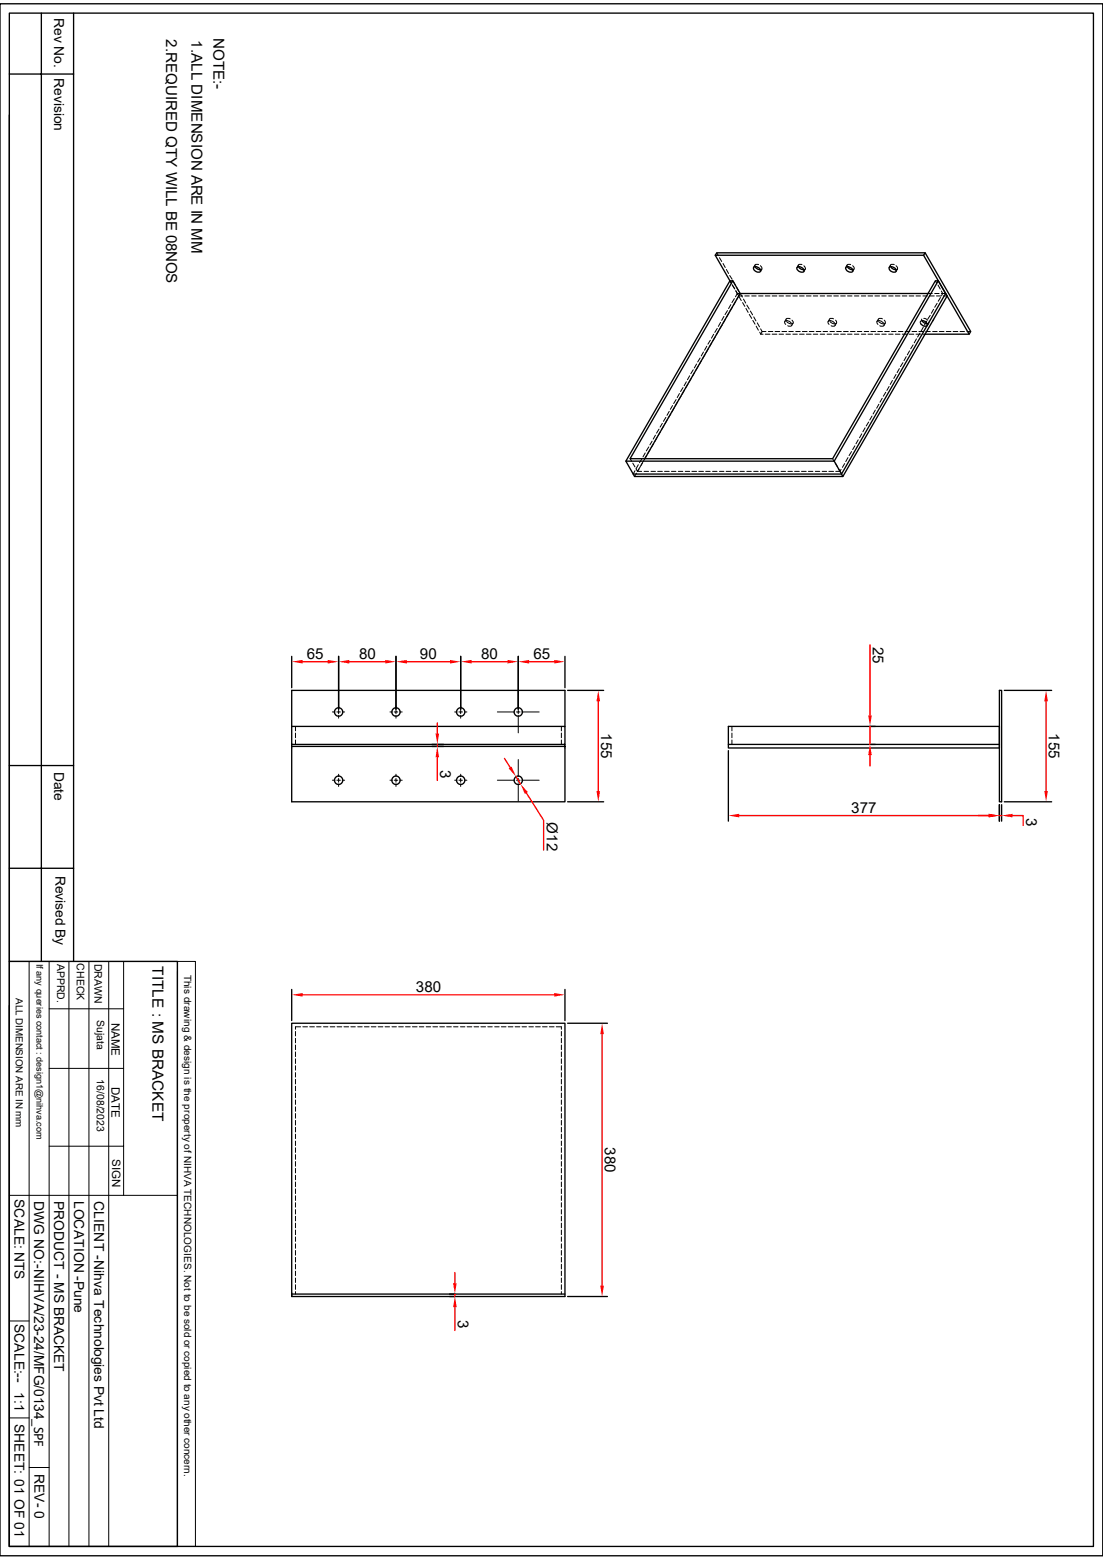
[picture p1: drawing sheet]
<svg xmlns="http://www.w3.org/2000/svg" width="210mm" height="297mm" viewBox="0 0 210 297" stroke-linecap="round" stroke-linejoin="round" font-family="sans-serif">
<g fill="none" stroke="#000" stroke-width=".25">
<path d="M0 .7h210v295.5h-210zM1.8 14.1h12.2M1.8 2.5h206.4v291.9h-206.4zM7.9 2.5v180.5M14 2.5v180.5M1.8 21.9v161.1M139 53.5h.5l-19.5 33.8h38.5l19.6-33.8h.5l-19.8 34.3h-39.6zM139.5 53.5l1.4 2.4-18.1 31.4M140.9 55.9h35.8M175.9 48.6h-39.7l2.8 4.9M176.1 48.1l8.7 15-.3 .5-8.6-15zM176.1 48.1h-39.6l-.3 .5"/>
<path d="M178.6 53.5l1.4 2.4M180 55.9l-19.8 34.4-1.4-2.5M180 55.9l.3 .4-19.8 34.4M176.1 63.6h8.4M119.2 87.8l1.4 2.5h39.6l.3 .4h-39.7l-.2-.4M55.5 138.3v-6.9h52.1v6.9M108.1 131.4h6.8M138.7 138.3h51.6v3.4h-51.6zM190.3 131.4h.4v21.3h-.4zM1.8 145.8h12.2M55.5 141.7v-3.4h52.1v3.4h-52.1v11h52.1v-11M55.5 142.1h52.1"/>
<path d="M108.1 152.7h6.8M138.7 141.7v.7h51.6v-.7M1.8 165.3h12.2M1.8 183h32v111.4h-32zM1.8 191.4v103M55.5 246.2v.6h52.1v-52h-52.1v52M55.5 246.4h52.1"/>
<circle cx="64.5" cy="135.6" r=".79"/>
<circle cx="75.4" cy="135.6" r=".79"/>
<circle cx="87.7" cy="135.6" r=".79"/>
<circle cx="98.7" cy="135.6" r=".79"/>
<circle cx="64.5" cy="148.6" r=".79"/>
<circle cx="75.4" cy="148.6" r=".79"/>
<circle cx="87.7" cy="148.6" r=".79"/>
<circle cx="98.7" cy="148.6" r=".79"/>
</g>
<g fill="none" stroke="#000" stroke-width=".19">
<path d="M136.5 48.1l.3 .6M137 49.1l.4 .7M137.7 50.2l.4 .7M138.3 51.3l.4 .8M138.5 59.1l-.5 .8M138.8 59.6l-.5 .8M138.9 52.5l.5 .7M139.1 58l-.4 .8M139.2 53.8l-.2-.3 .2 .4M139.4 54.2l.5 .7M139.4 54.3l.5 .7M139.4 58.5l-.4 .7"/>
<path d="M139.6 53.6l.4 .7M139.8 56.9l-.4 .7M140 56.5l.4-.6 .3 .4-.4 .7M140.1 57.4l-.4 .7M140.1 55.3l.4 .8M140.1 55.4l.3 .5h.5M140.3 54.7l.4 .8M140.7 56.3h.7M140.7 56.5l.4 .7M140.9 55.8l.5 .8M141.4 57.6l.4 .7M141.6 56.9l.4 .8"/>
<path d="M141.8 56.3h.9M142 58.7l.5 .8M142.2 58.1l.5 .7M142.7 59.9l.4 .7M142.9 59.2l.4 .7M143.1 56.3h.9M144.4 56.3h.9M145.7 56.3h.9M147 56.3h.9M148.3 56.3h.9M149.6 56.3h.9M151 56.3h.8"/>
<path d="M152.2 56.3h.9M153.5 56.3h.9M154.9 56.3h.8M156.2 56.3h.8M157.5 56.3h.8M158.8 56.3h.8M160.1 56.3h.9M161.4 56.3h.8M162.7 56.3h.8M164 56.3h.8M165.3 56.3h.9M166.6 56.3h.9"/>
<path d="M167.9 56.3h.8M169.2 56.3h.9M170.5 56.3h.9M171.8 56.3h.9M173.1 56.3h.9M174.4 56.3h.9M175.7 56.3h.9M176.7 55.9h.8M177 56.3h.9M177.8 58.9l-.5 .7M178 55.9h.8M178.1 53.5l.3 .4"/>
<path d="M178.3 56.3h.9M178.4 57.7l-.4 .8M178.6 54.3l.4 .7M179.1 56.6l-.5 .8M179.2 55.4l.3 .5h.5h-.8M179.5 55.9l-.2 .4M179.6 56.3h.7M126.8 79.5l-.5 .7M127 79.9l-.4 .8M127.4 78.3l-.4 .8M127.7 78.8l-.4 .7M128.1 77.2l-.5 .7"/>
<path d="M128.4 77.7l-.5 .7M128.7 76.1l-.4 .7M129 76.5l-.4 .8M129.4 74.9l-.5 .8M129.7 75.4l-.5 .8M130 73.8l-.4 .7M130.3 74.3l-.4 .8M130.7 72.7l-.4 .7M131 73.2l-.5 .7M131.3 71.5l-.4 .8M131.6 72.1l-.4 .7M132 70.4l-.5 .8"/>
<path d="M132.2 70.9l-.4 .8M132.6 69.3l-.4 .8M132.9 69.8l-.4 .7M133.3 68.2l-.5 .7M133.6 68.7l-.5 .7M133.9 67l-.4 .8M134.2 67.5l-.4 .8M134.6 65.9l-.4 .8M134.9 66.4l-.4 .7M135.3 64.8l-.5 .7M135.5 65.3l-.4 .7M135.9 63.6l-.4 .8"/>
<path d="M136.2 64.1l-.5 .8M136.6 62.5l-.5 .8M136.8 63l-.4 .8M137.2 61.4l-.4 .7M137.5 61.9l-.5 .7M137.8 60.2l-.4 .8M138.1 60.7l-.4 .8M143.3 61l.5 .7M143.5 60.3l.4 .8M144 62.1l.4 .8M144.2 61.5l.4 .7M144.7 63.2l.2 .4"/>
<path d="M144.8 62.6l.3 .5M144.9 63.6h.4M145.1 63.1h.7M145.1 63.1l-.2 .5M145.7 63.6h.9M146.3 63.1h.9M147 63.6h.9M147.6 63.1h.9M148.3 63.6h.9M148.9 63.1h.9M149.6 63.6h.9M150.2 63.1h.8"/>
<path d="M151 63.6h.8M151.5 63.1h.9M152.2 63.6h.9M152.8 63.1h.9M153.5 63.6h.9M154.1 63.1h.9M154.9 63.6h.8M155.4 63.1h.9M156.2 63.6h.8M156.7 63.1h.9M157.5 63.6h.8M158 63.1h.9"/>
<path d="M158.8 63.6h.8M159.3 63.1h.9M160.1 63.6h.9M160.6 63.1h.9M161.4 63.6h.8M161.9 63.1h.9M162.7 63.6h.8M163.2 63.1h.9M164 63.6h.8M164.5 63.1h.9M165.3 63.6h.9M165.8 63.1h.9"/>
<path d="M166 79.2l-.4 .8M166.6 63.6h.9M166.7 78.1l-.5 .7M167.1 63.1h.9M167.3 77l-.4 .7M167.9 63.6h.8M168 75.8l-.4 .8M168.4 63.1h.9M168.7 74.7l-.5 .7M169.2 63.6h.9M169.3 73.6l-.4 .7M169.8 63.1h.8"/>
<path d="M169.9 72.4l-.4 .8M170.5 63.6h.9M170.6 71.3l-.4 .8M171.1 63.1h.8M171.2 70.2l-.4 .8M171.8 63.6h.9M171.9 69l-.4 .8M172.3 63.1h.9M172.6 67.9l-.5 .8M173.1 63.6h.9M173.2 66.8l-.4 .8M173.7 63.1h.8"/>
<path d="M173.9 65.7l-.5 .7M174.4 63.6h.9M174.5 64.5l-.4 .8M175 63.1h.9M175.2 63.4l-.5 .8M175.7 63.6h.4M175.8 62.3l-.4 .7M176.3 63.1h.8M176.4 61.1l-.4 .8M177.1 60l-.4 .7M177.6 63.1h.8M178.9 63.1h.8"/>
<path d="M180.2 63.1h.9M181.5 63.1h.9M182.8 63.1h.8M184.1 63.1h.7M120 87.3l.3 .5M120.5 88.2l.4 .7M120.9 89.6l-.3 .7M121.1 89.3l.3 .4 .3-.4M121.2 90.1l-.4 .6M121.4 89.7h.8M121.5 88.5l-.4 .7M121.8 89l-.4 .7"/>
<path d="M122.2 87.4l-.4 .7M122.3 88.2l-.4 .7M122.5 87.8l-.5 .8M122.6 89.7h.9M122.8 87.3l-.3 .5M122.9 86.2l-.5 .8M123.1 86.7l-.4 .8M123.5 85.1l-.4 .8M123.8 85.6l-.4 .7M124 89.7h.8M124.2 84l-.5 .7M124.5 84.5l-.5 .7"/>
<path d="M124.8 82.8l-.4 .8M125.1 83.3l-.4 .8M125.2 89.7h.9M125.5 81.7l-.5 .8M125.7 82.2l-.4 .7M126.1 80.6l-.4 .7M126.4 81.1l-.5 .7M126.5 89.7h.9M127.8 89.7h.9M129.2 89.7h.8M130.5 89.7h.8M131.7 89.7h.9"/>
<path d="M133.1 89.7h.8M134.4 89.7h.8M135.7 89.7h.8M137 89.7h.8M138.3 89.7h.8M139.6 89.7h.9M140.9 89.7h.8M142.2 89.7h.8M143.5 89.7h.9M144.8 89.7h.9M146.1 89.7h.9M147.4 89.7h.9"/>
<path d="M148.7 89.7h.9M150 89.7h.9M151.3 89.7h.9M152.6 89.7h.9M153.9 89.7h.9M155.2 89.7h.9M156.5 89.7h.9M157.8 89.7h.9M158.5 87.3l.3 .5M159 88.2l.5 .7M159.1 89.7h.8M159.7 89.3l.2 .4"/>
<path d="M160.1 89.4l-.2 .3M160.8 88.3l-.4 .7M161.5 87.1l-.5 .8M162.1 86l-.4 .7M162.8 84.9l-.5 .7M163.4 83.7l-.4 .8M164.1 82.6l-.4 .8M164.7 81.4l-.4 .8M165.4 80.3l-.5 .8M56.3 138.3v.8M56.3 139.6v.9M63.3 135.6h.5"/>
<path d="M64.1 135.6h.4v.3M64.5 135.2v.4h.3M64.5 134.4v.5M64.5 136.2v.5M65.2 135.6h.4M74.3 135.6h.4M75.1 135.6h.3v.3M75.4 135.2v.4h.3M75.4 134.4v.5M75.4 136.2v.5M76.1 135.6h.5M86.6 135.6h.4"/>
<path d="M87.4 135.6h.3v.3M87.7 135.2v.4h.4M87.7 134.4v.5M87.7 136.2v.5M88.4 135.6h.5M94.7 135.6h3.3M98.3 135.6h.4v.3M98.7 131.6v3.3M98.7 136.2v3.3M98.7 135.2v.4h.3M99.4 135.6h3.3M106.9 138.3v.8"/>
<path d="M106.9 139.6v.9M139.4 138.3v.8M139.4 139.6v.9M56.3 140.9v.8M63.3 148.5h.5M64.5 148.2v.3h-.4M64.5 147.4v.5M64.5 149.3v.4M64.8 148.5h-.3v.4M65.2 148.5h.4M74.3 148.5h.4M75.4 148.2v.3h-.3"/>
<path d="M75.4 147.4v.5M75.4 149.3v.4M75.7 148.5h-.3v.4M76.1 148.5h.5M86.6 148.5h.4M87.7 148.2v.3h-.3M87.7 147.4v.5M87.7 149.3v.4M88.1 148.5h-.4v.4M88.4 148.5h.5M94.7 148.5h3.3M98.7 144.6v3.3"/>
<path d="M98.7 149.3v3.2M98.7 148.2v.3h-.4M99 148.5h-.3v.4M99.4 148.5h3.3M106.9 140.9v.8M139.4 140.9v.8M1.8 183h32M5.5 183v111.4M9.4 192.1h14.1M9.4 183v111.4M13.1 183v111.4M16.9 183v111.4"/>
<path d="M20.7 183v111.4M23.5 183v44.6M33.8 183h3.4v111.4h-3.4zM33.8 184.9v42.7M56.3 196.4v.8M56.3 197.7v.8M56.3 199v.9M57.2 195.5h-.9v.5M57.7 195.5h.8M59 195.5h.9M60.3 195.5h.8M61.6 195.5h.8"/>
<path d="M62.9 195.5h.9M64.2 195.5h.9M65.5 195.5h.9M66.8 195.5h.8M68.1 195.5h.9M69.4 195.5h.9M70.7 195.5h.9M72 195.5h.9M73.3 195.5h.9M74.6 195.5h.9M75.9 195.5h.9M77.2 195.5h.9"/>
<path d="M78.5 195.5h.9M79.8 195.5h.9M81.2 195.5h.8M82.4 195.5h.9M83.7 195.5h.9M85 195.5h.9M86.4 195.5h.8M87.7 195.5h.8M88.9 195.5h.9M90.3 195.5h.8M91.6 195.5h.9M92.9 195.5h.8"/>
<path d="M94.2 195.5h.8M95.5 195.5h.9M96.8 195.5h.9M98.1 195.5h.9M99.4 195.5h.8M100.7 195.5h.9M102 195.5h.9M103.3 195.5h.9M104.6 195.5h.9M105.9 195.5h1v.5M106.9 196.4v.8M106.9 197.7v.8"/>
<path d="M106.9 199v.9M9.4 218.2h14.1M9.4 203.4h14.1M56.3 200.3v.9M56.3 201.6v.9M56.3 202.9v.9M56.3 204.2v.9M56.3 205.5v.9M56.3 206.8v.9M56.3 208.1v.9M56.3 209.4v.9M56.3 210.7v.9"/>
<path d="M56.3 212v.9M56.3 213.3v.9M56.3 214.6v.9M56.3 215.9v.9M56.3 217.3v.8M56.3 218.5v.9M56.3 219.8v.9M106.9 200.3v.9M106.9 201.6v.9M106.9 202.9v.9M106.9 204.2v.9M106.9 205.5v.9"/>
<path d="M106.9 206.8v.9M106.9 208.1v.9M106.9 209.4v.9M106.9 210.7v.9M106.9 212v.9M106.9 213.3v.9M106.9 214.6v.9M106.9 215.9v.9M106.9 217.3v.8M106.9 218.5v.9M106.9 219.8v.9M1.8 227.6h32v66.8"/>
<path d="M56.3 221.1v.9M56.3 222.5v.8M56.3 223.8v.8M56.3 225v.9M56.3 226.4v.8M56.3 227.7v.9M56.3 229v.8M56.3 230.3v.8M56.3 231.6v.9M56.3 232.9v.9M56.3 234.2v.9M56.3 235.5v.8"/>
<path d="M56.3 236.8v.9M56.3 238.1v.9M56.3 239.4v.9M106.9 221.1v.9M106.9 222.5v.8M106.9 223.8v.8M106.9 225v.9M106.9 226.4v.8M106.9 227.7v.9M106.9 229v.8M106.9 230.3v.8M106.9 231.6v.9"/>
<path d="M106.9 232.9v.9M106.9 234.2v.9M106.9 235.5v.8M106.9 236.8v.9M106.9 238.1v.9M106.9 239.4v.9M1.8 251.5h3.7M56.3 240.7v.9M56.3 242v.9M56.3 243.3v.9M56.3 244.6v.9M56.3 245.9v.5"/>
<path d="M106.9 240.7v.9M106.9 242v.9M106.9 243.3v.9M106.9 244.6v.9M106.9 245.9v.5M1.8 270h3.7M5.5 279.4h3.9"/>
</g>
<path d="M113.9 133.5v17.1" fill="none" stroke="#f00" stroke-width=".25"/>
<g fill="#f00">
<path d="M113.9 131.4l.4 2.1h-.7z"/>
<path d="M113.6 150.6h.7l-.4 2.1z"/>
</g>
<path d="M98.7 125v10M107.6 125v5.9" fill="none" stroke="#000" stroke-width=".25"/>
<path d="M100.8 126h4.7" fill="none" stroke="#f00" stroke-width=".25"/>
<g fill="#f00">
<path d="M105.5 125.6l2.1 .4-2.1 .3z"/>
<path d="M98.7 126l2.1-.4v.7z"/>
</g>
<path d="M87.7 125v10M98.7 125v10" fill="none" stroke="#000" stroke-width=".25"/>
<path d="M89.8 126h6.8" fill="none" stroke="#f00" stroke-width=".25"/>
<g fill="#f00">
<path d="M96.6 125.6l2.1 .4-2.1 .3z"/>
<path d="M87.7 126l2.1-.4v.7z"/>
</g>
<path d="M75.4 125v10M87.7 125v10" fill="none" stroke="#000" stroke-width=".25"/>
<path d="M77.5 126h8.2" fill="none" stroke="#f00" stroke-width=".25"/>
<g fill="#f00">
<path d="M85.7 125.6l2 .4-2 .3z"/>
<path d="M75.4 126l2.1-.4v.7z"/>
</g>
<path d="M64.5 125v10M75.4 125v10" fill="none" stroke="#000" stroke-width=".25"/>
<path d="M66.5 126h6.9" fill="none" stroke="#f00" stroke-width=".25"/>
<g fill="#f00">
<path d="M73.4 125.6l2 .4-2 .3z"/>
<path d="M64.5 126l2-.4v.7z"/>
</g>
<path d="M55.5 125v5.9M64.5 125v10" fill="none" stroke="#000" stroke-width=".25"/>
<path d="M57.6 126h4.8" fill="none" stroke="#f00" stroke-width=".25"/>
<g fill="#f00">
<path d="M62.4 125.6l2.1 .4-2.1 .3z"/>
<path d="M55.5 126l2.1-.4v.7z"/>
</g>
<path d="M165.7 138.3h1M165.7 141.7h1" fill="none" stroke="#000" stroke-width=".25"/>
<path d="M165.7 122.8v13.4M165.7 138.3v3.4M165.7 143.8v2" fill="none" stroke="#f00" stroke-width=".25"/>
<g fill="#f00">
<path d="M165.7 141.7l.3 2.1h-.7z"/>
<path d="M165.3 136.2h.7l-.3 2.1z"/>
</g>
<path d="M191.2 131.4h9M191.2 152.7h9" fill="none" stroke="#000" stroke-width=".25"/>
<path d="M199.2 133.5v17.1" fill="none" stroke="#f00" stroke-width=".25"/>
<g fill="#f00">
<path d="M199.2 131.4l.3 2.1h-.7z"/>
<path d="M198.8 150.6h.7l-.3 2.1z"/>
</g>
<path d="M138.7 142.9v13.4M190.3 153.2v3.1" fill="none" stroke="#000" stroke-width=".25"/>
<path d="M140.8 155.3h47.5" fill="none" stroke="#f00" stroke-width=".25"/>
<g fill="#f00">
<path d="M188.3 154.9l2 .4-2 .3z"/>
<path d="M138.7 155.3l2.1-.4v.7z"/>
</g>
<path d="M190.3 153.2v3.1M190.7 153.2v3.1" fill="none" stroke="#000" stroke-width=".25"/>
<path d="M186.2 155.3h2.1M190.3 155.3h.4M192.8 155.3h2v1.8" fill="none" stroke="#f00" stroke-width=".25"/>
<g fill="#f00">
<path d="M188.3 154.9l2 .4-2 .3z"/>
<path d="M190.7 155.3l2.1-.4v.7z"/>
</g>
<path d="M108.1 194.8h7.6M108.1 246.8h7.6" fill="none" stroke="#000" stroke-width=".25"/>
<path d="M114.6 196.9v47.9" fill="none" stroke="#f00" stroke-width=".25"/>
<g fill="#f00">
<path d="M114.6 194.8l.4 2.1h-.7z"/>
<path d="M114.3 244.8h.7l-.4 2z"/>
</g>
<path d="M55.5 188.4v5.9M107.6 188.4v5.9" fill="none" stroke="#000" stroke-width=".25"/>
<path d="M57.6 189.4h47.9" fill="none" stroke="#f00" stroke-width=".25"/>
<g fill="#f00">
<path d="M105.5 189.1l2.1 .3-2.1 .3z"/>
<path d="M55.5 189.4l2.1-.3v.6z"/>
</g>
<path d="M96.1 144.4l1.1 1.7M98.3 147.9l.8 1.4M100.2 151l3.3 5.2v5.6" fill="none" stroke="#f00" stroke-width=".25"/>
<g fill="#f00">
<path d="M96.9 146.3l.5-.3 .9 1.9z"/>
<path d="M99.1 149.3l1.4 1.5-.6 .4z"/>
</g>
<path d="M85.6 246.4h1M85.6 246.8h1" fill="none" stroke="#000" stroke-width=".25"/>
<path d="M86.6 242.3v2M86.6 246.4v.4M86.6 248.9v4.4" fill="none" stroke="#f00" stroke-width=".25"/>
<g fill="#f00">
<path d="M86.3 244.3h.7l-.4 2.1z"/>
<path d="M86.6 246.8l.4 2.1h-.7z"/>
</g>
<path d="M82.3 141.7h2.2M82.3 142.1h2.2" fill="none" stroke="#000" stroke-width=".25"/>
<path d="M83.3 137.6v2.1M83.3 141.7v.4M83.3 144.2v4.4" fill="none" stroke="#f00" stroke-width=".25"/>
<g fill="#f00">
<path d="M82.9 139.7h.7l-.3 2z"/>
<path d="M83.3 142.1l.3 2.1h-.7z"/>
</g>
<g fill="none" stroke="#000" stroke-width=".25">
<path d="M143.5 50.9a.87 .87 0 0 1 1.3 .8 .85 .85 0 0 1-1.3-.8zM143.8 50.8l.2 .3 .7 .3M144.7 51.4h.1M151.7 51a.8 .8 0 0 1 .9-.1 .8 .8 0 0 1 .4 .9 .97 .97 0 0 1-1.3-.8zM152 50.8l.2 .3 .8 .3M153 51.4h.1M161.1 50.9a.9 .9 0 0 1 1.2 .8 .85 .85 0 0 1-1.2-.8zM161.3 50.8l.2 .3 .8 .3M162.3 51.4h.1M169.3 50.9a.87 .87 0 0 1 1.3 .8 .85 .85 0 0 1-1.3-.8zM169.6 50.8l.2 .3 .7 .3M170.5 51.4h.1"/>
<path d="M175.6 61.2l.9 .4M175.7 61a.84 .84 0 0 1 .8 1 .91 .91 0 0 1-1.2-.3M176.5 61.7h.1"/>
</g>
<g fill="none" stroke="#000" stroke-width=".19">
<path d="M143.8 50.5l-.3 .4M144.4 50.4a.43 .43 0 0 0-.5-.1 .43 .43 0 0 0-.2 .5M144.8 50.6a.43 .43 0 0 1 .3 .4 .43 .43 0 0 1-.3 .4M145.1 51.2l-.3 .5M152 50.5l-.2 .4M152.7 50.4a.4 .4 0 0 0-.5-.1 .4 .4 0 0 0-.2 .5M153.1 50.6a.45 .45 0 0 1 .2 .4 .45 .45 0 0 1-.2 .4M153.3 51.2l-.2 .5M161.3 50.5l-.3 .4M162 50.4a.41 .41 0 0 0-.5-.1 .41 .41 0 0 0-.2 .5M162.3 50.6a.42 .42 0 0 1 .3 .4 .42 .42 0 0 1-.3 .4M162.6 51.2l-.3 .5"/>
<path d="M169.5 50.5l-.2 .4M170.3 50.4a.43 .43 0 0 0-.5-.1 .43 .43 0 0 0-.3 .5M170.6 50.6a.43 .43 0 0 1 .3 .4 .43 .43 0 0 1-.3 .4M170.9 51.2l-.3 .5M149.7 60.7l-.3 .5M150.5 60.7l-.7-.1-.2 .2M150.7 61.5a.76 .76 0 0 0-1.3-.2l.2 .5M150.7 61.9l-.1 .2-.6-.1M150.8 61a.41 .41 0 0 1 .2 .6 .41 .41 0 0 1-.7 0l-.5-.4M151 61.5l-.3 .5M157.9 60.7l-.2 .5M158.7 60.7l-.6-.1-.2 .2"/>
<path d="M158.9 61.5a.76 .76 0 0 0-1.3-.2l.3 .5M159 61.9l-.1 .2-.7-.1M159.1 61a.41 .41 0 0 1 .1 .6 .41 .41 0 0 1-.6 0l-.6-.4M159.3 61.5l-.3 .5M167.3 60.7l-.3 .5M168 60.7l-.6-.1-.2 .2M168.2 61.5a.76 .76 0 0 0-1.2-.2l.2 .5M168.3 61.9l-.2 .2-.6-.1M168.4 61a.41 .41 0 0 1 .1 .6 .41 .41 0 0 1-.6 0l-.6-.4M168.6 61.5l-.3 .5M175.5 60.7l.1 .5M175.7 61a.36 .36 0 0 0-.5 .2 .36 .36 0 0 0 .1 .5"/>
<path d="M175.9 60.6l.8 .4M176.8 61.5l-.2 .5M176.8 61.3v.2l-.2 .2M177.8 60.7l-.3 .5"/>
</g>
<g font-size="2.9">
<text x="31.6" y="7.5" transform="rotate(90 31.6 7.5)">2.REQUIRED QTY WILL BE 08NOS</text>
<text x="36.5" y="7.7" transform="rotate(90 36.5 7.7)">1.ALL DIMENSION ARE IN MM</text>
<text x="40.6" y="7.3" transform="rotate(90 40.6 7.3)">NOTE:-</text>
<text x="58.4" y="125.4">65</text>
<text x="68.4" y="125.4">80</text>
<text x="80" y="125.4">90</text>
<text x="91.6" y="125.4">80</text>
<text x="101.6" y="125.4">65</text>
<text x="166.2" y="123.2" transform="rotate(90 166.2 123.2)">25</text>
<text x="114.5" y="139.6" transform="rotate(90 114.5 139.6)">155</text>
<text x="199.7" y="139.6" transform="rotate(90 199.7 139.6)">155</text>
<text x="83.8" y="146.6" transform="rotate(90 83.8 146.6)">3</text>
<text x="162.1" y="154.7">377</text>
<text x="195.4" y="155.7" transform="rotate(90 195.4 155.7)">3</text>
<text x="104.1" y="156.5" transform="rotate(90 104.1 156.5)">Ø12</text>
<text x="29" y="183.9" transform="rotate(90 29 183.9)">TITLE : MS BRACKET</text>
<text x="79.2" y="188.8">380</text>
<text x="115.2" y="218.4" transform="rotate(90 115.2 218.4)">380</text>
<text x="87.2" y="251.3" transform="rotate(90 87.2 251.3)">3</text>
</g>
<g font-size="2.6">
<text x="10.3" y="3.5" transform="rotate(90 10.3 3.5)">Rev No.</text>
<text x="10.3" y="14.9" transform="rotate(90 10.3 14.9)">Revision</text>
<text x="10.3" y="146.9" transform="rotate(90 10.3 146.9)">Date</text>
<text x="10.6" y="166.7" transform="rotate(90 10.6 166.7)">Revised By</text>
<text x="2.8" y="228.3" transform="rotate(90 2.8 228.3)">SCALE: NTS</text>
<text x="6.5" y="228.6" transform="rotate(90 6.5 228.6)">DWG NO:-NIHVA/23-24/MFG/0134_SPF</text>
<text x="10.3" y="228.6" transform="rotate(90 10.3 228.6)">PRODUCT - MS BRACKET</text>
<text x="14.1" y="228.6" transform="rotate(90 14.1 228.6)">LOCATION -Pune</text>
<text x="17.9" y="228.7" transform="rotate(90 17.9 228.7)">CLIENT -Nihva Technologies Pvt Ltd</text>
<text x="2.8" y="252" transform="rotate(90 2.8 252)">SCALE:--</text>
<text x="2.8" y="265.1" transform="rotate(90 2.8 265.1)">1:1</text>
<text x="2.8" y="271.1" transform="rotate(90 2.8 271.1)">SHEET: 01 OF 01</text>
<text x="6.6" y="280.6" transform="rotate(90 6.6 280.6)">REV- 0</text>
</g>
<g font-size="2.2">
<text x="21.3" y="194.7" transform="rotate(90 21.3 194.7)">NAME</text>
<text x="21.3" y="206.9" transform="rotate(90 21.3 206.9)">DATE</text>
<text x="21.4" y="220.7" transform="rotate(90 21.4 220.7)">SIGN</text>
</g>
<g font-size="2">
<text x="10.9" y="183.5" transform="rotate(90 10.9 183.5)">APPRD.</text>
<text x="14.6" y="183.4" transform="rotate(90 14.6 183.4)">CHECK</text>
<text x="18" y="183.5" transform="rotate(90 18 183.5)">DRAWN</text>
<text x="18.5" y="194.3" transform="rotate(90 18.5 194.3)">Sujata</text>
<text x="18.5" y="205.5" transform="rotate(90 18.5 205.5)">16/08/2023</text>
</g>
<g font-size="1.9">
<text x="35.1" y="185.5" transform="rotate(90 35.1 185.5)">This drawing &amp; design is the property of NIHVA TECHNOLOGIES. Not to be sold or copied to any other concern.</text>
<text x="3" y="190" transform="rotate(90 3 190)">ALL DIMENSION ARE IN mm</text>
</g>
<text font-size="1.7" x="6.9" y="183.5" transform="rotate(90 6.9 183.5)">If any queries contact : design1@nihva.com</text>
</svg>
